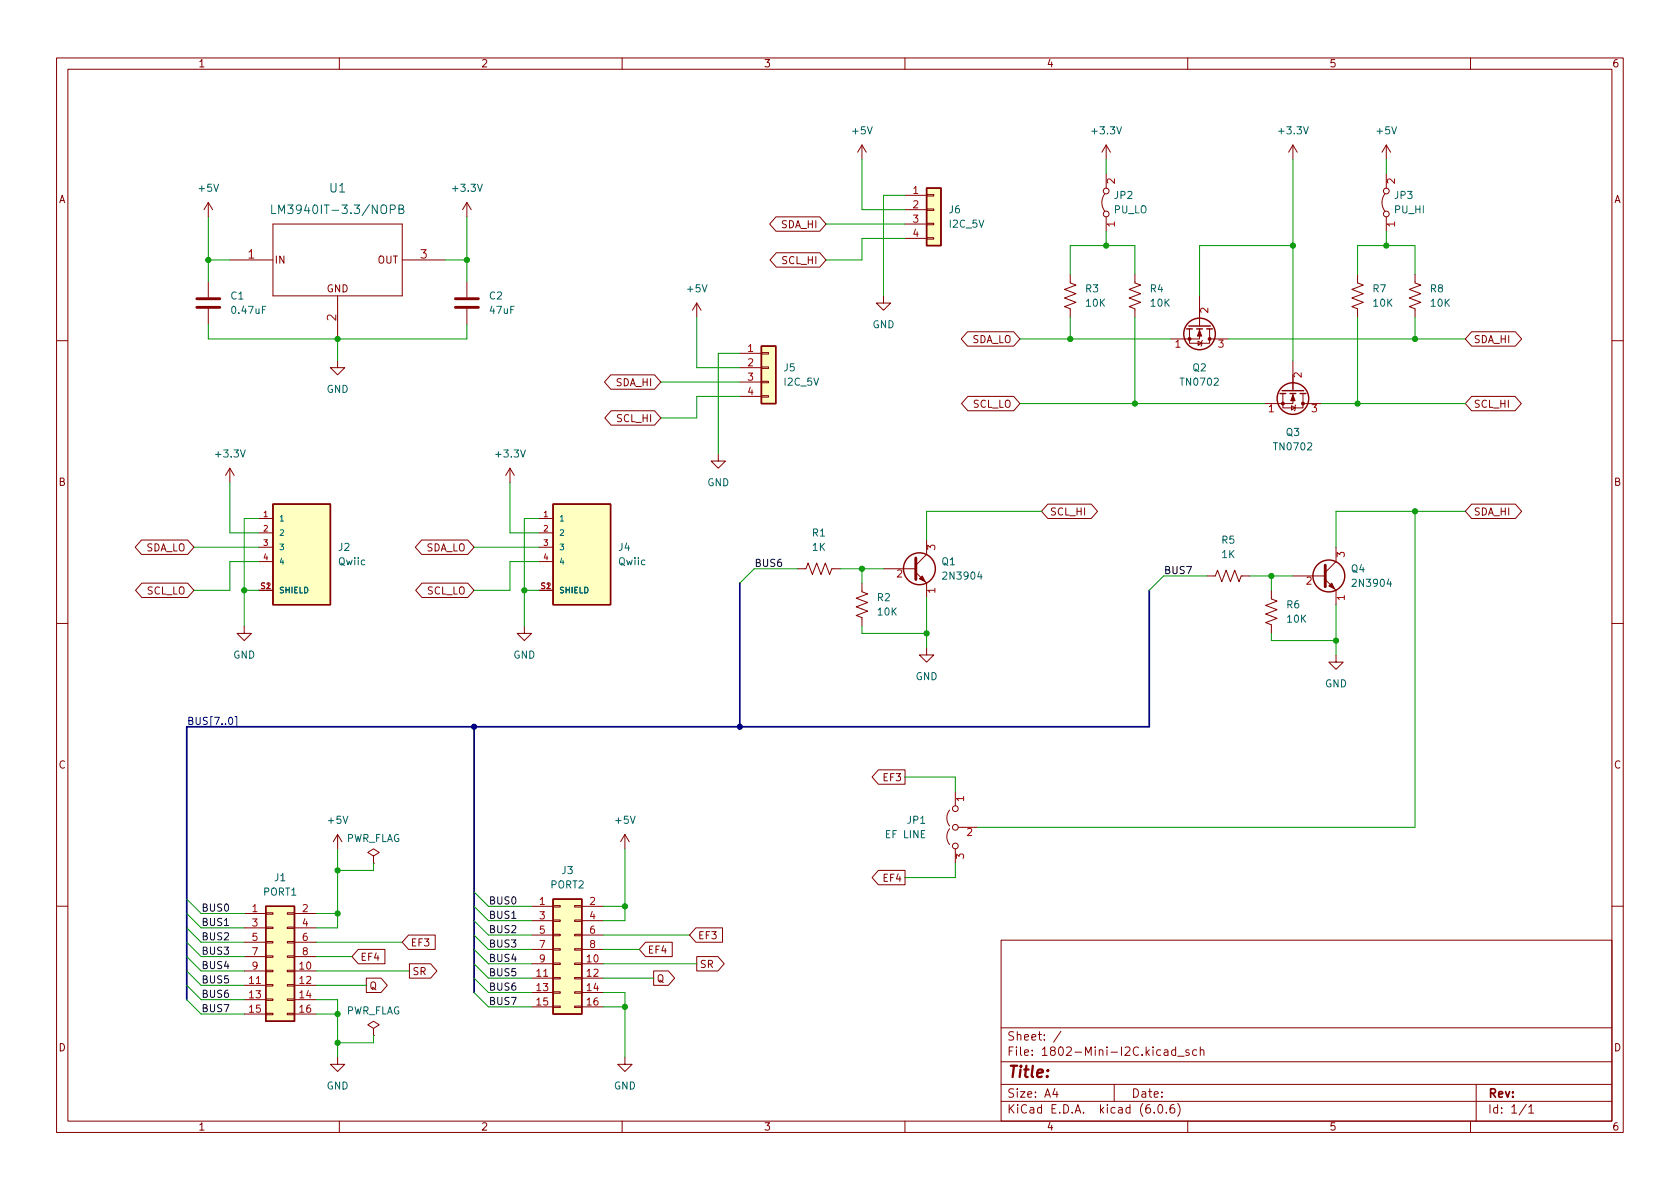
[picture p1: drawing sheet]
<svg xmlns="http://www.w3.org/2000/svg" width="297mm" height="210mm" viewBox="0 0 297 210" stroke-linecap="round" stroke-linejoin="round" font-family="sans-serif">
<g fill="none" stroke="#840000" stroke-width=".18">
<path d="M10 10.2h277v190.1h-277zM12 12.2h273v186.1h-273zM60 10.2v2M110 10.2v2M160 10.2v2M210 10.2v2M260 10.2v2M36.8 35.8v2.5M36.8 35.8l-.7 1.3M36.8 35.8l.8 1.3M48.3 39.6h22.8v12.7h-22.8zM82.5 35.8v2.5"/>
<path d="M82.5 35.8l-.7 1.3M82.5 35.8l.8 1.3M137.2 38.3h7.7l1.1 1.3-1.1 1.3h-7.7l-1.1-1.3zM152.4 25.6l-.8 1.3M152.4 25.6v2.6M152.4 25.6l.8 1.3M160 39.6h3.8M160 34.5h3.8M160 37.1h3.8M163.8 39.5h1.3v.2h-1.3zM163.8 37h1.3v.2h-1.3zM163.8 34.4h1.3v.3h-1.3z"/>
<path d="M195.3 34.3a2.54 2.54 0 0 0 0 3M195.6 25.6l-.8 1.3M195.6 25.6v2.6M195.6 30.7v2.6M195.6 38.3v2.6M195.6 25.6l.7 1.3M228.6 25.6l-.8 1.3M228.6 25.6v2.6M228.6 25.6l.8 1.3M244.9 34.3a2.54 2.54 0 0 0 0 3M245.1 25.6l-.8 1.3M245.1 25.6v2.6"/>
<path d="M245.1 30.7v2.6M245.1 38.3v2.6M245.1 25.6l.8 1.3M36.8 49.8v2.8M36.8 54.6v2.8M40.6 46h7.7M59.7 52.3v7.6M71.1 46h7.6M82.5 49.8v2.8M82.5 54.6v2.8M123.2 53.6l-.8 1.3M123.2 53.6v2.5"/>
<path d="M123.2 53.6l.8 1.3M137.3 44.7h7.6l1.1 1.3-1.1 1.2h-7.6l-1.2-1.2zM156.2 52.3v1.3h1.3l-1.3 1.3-1.3-1.3h1.3M160 42.2h3.8M163.8 42h1.3v.3h-1.3zM171.1 58.7h8.1l1.1 1.2-1.1 1.3h-8.1l-1.1-1.3zM189.2 48.5v1.5l1 .4-2 .8 2 .7-2 .8 2 .8-2 .7 1 .4v1.5M200.7 48.5v1.5l1 .4-2.1 .8 2.1 .7-2.1 .8 2.1 .8-2.1 .7 1.1 .4v1.5M210.3 58.2v2.5h3.6v-2.5M212.1 58.2v1.7h-5.1M212.1 52.3v5.4M213.9 59.9h3.3"/>
<path d="M240 48.5v1.5l1 .4-2 .8 2 .7-2 .8 2 .8-2 .7 1 .4v1.5M250.2 48.5v1.5l1 .4-2 .8 2 .7-2 .8 2 .8-2 .7 1 .4v1.5M260.2 58.7h7.7l1.1 1.2-1.1 1.3h-7.7l-1.1-1.3zM10 60.2h2M59.7 63.7v1.3h1.3l-1.3 1.3-1.3-1.3h1.3M108 66.3h7.7l1.1 1.3-1.1 1.2h-7.7l-1.1-1.2zM108 72.6h7.7l1.1 1.3-1.1 1.3h-7.7l-1.1-1.3zM130.8 62.5h3.8M130.8 65h3.8M130.8 67.6h3.8M130.8 70.1h3.8M134.6 70h1.3v.2h-1.3z"/>
<path d="M134.6 67.4h1.3v.3h-1.3zM134.6 64.9h1.3v.2h-1.3zM134.6 62.4h1.3v.2h-1.3zM171.1 70.1h8.1l1.1 1.3-1.1 1.2h-8.1l-1.1-1.2zM211.8 60.3l.7 .4-.7 .4zM212.6 60.2l-.1 .1v.8l-.2 .1M226.8 69.6v2.5h3.6v-2.5M228.3 71.7l.7 .4-.7 .4zM228.6 69.6v1.8h-5.1M228.6 63.7v5.4M229.1 71.6l-.1 .1v.8l-.1 .1M230.4 71.4h3.3"/>
<path d="M260.2 70.1h7.7l1.1 1.3-1.1 1.2h-7.7l-1.1-1.2zM285 60.2h2M25 95.5h8.2l1.1 1.3-1.1 1.2h-8.2l-1.1-1.2zM40.6 82.8l-.7 1.3M40.6 82.8v2.5M40.6 82.8l.8 1.3M45.7 91.7h2.6M45.7 94.2h2.6M45.7 96.8h2.6M45.7 99.3h2.6M74.5 95.5h8.2l1.1 1.3-1.1 1.2h-8.2l-1.1-1.2zM90.2 82.8l-.8 1.3"/>
<path d="M90.2 82.8v2.5M90.2 82.8l.7 1.3M95.2 91.7h2.6M95.2 94.2h2.6M95.2 96.8h2.6M95.2 99.3h2.6M127 80.3v1.2h1.3l-1.3 1.3-1.3-1.3h1.3M163.8 95.5v2.5l-1.9 1.9M185.3 89.1h7.6l1.2 1.3-1.2 1.3h-7.6l-1.2-1.3zM236.2 96.8v2.5l-1.9 1.9M260.2 89.1h7.7l1.1 1.3-1.1 1.3h-7.7l-1.1-1.3zM10 110.2h2"/>
<path d="M25.1 103.1h8.1l1.1 1.3-1.1 1.3h-8.1l-1.1-1.3zM43.2 110.7v1.3h1.2l-1.2 1.3-1.3-1.3h1.3M45.7 104.4h2.6M74.6 103.1h8.1l1.1 1.3-1.1 1.3h-8.1l-1.1-1.3zM92.7 110.7v1.3h1.3l-1.3 1.3-1.3-1.3h1.3M95.2 104.4h2.6M141 100.6h1.5l.4-1 .7 2 .8-2 .8 2 .7-2 .8 2 .4-1h1.5M152.4 103.1v1.5l1 .4-2 .8 2 .7-2 .8 2 .8-2 .7 1 .4v1.5M156.2 100.6h5.7M161.9 101.2l1.9 1.9v2.6M163.8 114.5v1.3h1.3l-1.3 1.3-1.2-1.3h1.2M213.4 101.8h1.5l.4-1 .7 2.1 .8-2.1 .8 2.1 .7-2.1 .8 2.1 .4-1.1h1.5"/>
<path d="M224.8 104.4v1.5l1 .4-2 .8 2 .7-2 .8 2 .7-2 .8 1 .4v1.5M228.6 101.8h5.7M234.3 102.5l1.9 1.9v2.5M236.2 115.8v1.3h1.3l-1.3 1.3-1.3-1.3h1.3M285 110.2h2M155.3 136.1h4.7v2.6h-4.7l-1.1-1.3zM168.9 139.9v2.6M59.7 147.6v2.5M59.7 147.6l-.8 1.2M59.7 147.6l.8 1.2M66 151.4l1.1-.7-1.1-.6-1 .6 1 .7v1.2M66 152.6h.1"/>
<path d="M110.5 147.6l-.8 1.2M110.5 147.6v2.5M110.5 147.6l.8 1.2M155.3 153.9h4.7v2.6h-4.7l-1.1-1.3zM167.9 143.2a2.26 2.26 0 0 0 0 2.8M167.9 146.6a2.26 2.26 0 0 0 0 2.7M168.9 150.1v2.5M169.4 146.3h3.3M10 160.2h2M43.2 161.5h3.8M43.2 171.7h3.8M43.2 174.2h3.8"/>
<path d="M43.2 176.8h3.8M43.2 179.3h3.8M43.2 164.1h3.8M43.2 166.6h3.8M43.2 169.2h3.8M47 179.2h1.3v.2h-1.3zM47 176.7h1.3v.2h-1.3zM47 174.1h1.3v.3h-1.3zM47 171.6h1.3v.2h-1.3zM47 169h1.3v.3h-1.3zM47 166.5h1.3v.2h-1.3zM47 164h1.3v.2h-1.3z"/>
<path d="M47 161.4h1.3v.3h-1.3zM50.8 179.2h1.3v.2h-1.3zM50.8 176.7h1.3v.2h-1.3zM50.8 174.1h1.3v.3h-1.3zM50.8 171.6h1.3v.2h-1.3zM50.8 169h1.3v.3h-1.3zM50.8 166.5h1.3v.2h-1.3zM50.8 164h1.3v.2h-1.3zM50.8 161.4h1.3v.3h-1.3zM52.1 161.5h3.8M52.1 171.7h3.8M52.1 174.2h3.8"/>
<path d="M52.1 176.8h3.8M52.1 179.3h3.8M52.1 164.1h3.8M52.1 166.6h3.8M52.1 169.2h3.8M63.3 167.9h4.8v2.5h-4.8l-1.1-1.2zM64.8 173h2.6l1.1 1.2-1.1 1.3h-2.6zM72.2 165.3h4.7v2.6h-4.7l-1.1-1.3zM72.4 170.4h3.7l1.2 1.3-1.2 1.3h-3.7zM94 160.3h3.8M94 170.4h3.8M94 173h3.8"/>
<path d="M94 175.5h3.8M94 178h3.8M94 162.8h3.8M94 165.3h3.8M94 167.9h3.8M97.8 177.9h1.3v.3h-1.3zM97.8 175.4h1.3v.2h-1.3zM97.8 172.8h1.3v.3h-1.3zM97.8 170.3h1.3v.3h-1.3zM97.8 167.8h1.3v.2h-1.3zM97.8 165.2h1.3v.3h-1.3zM97.8 162.7h1.3v.2h-1.3z"/>
<path d="M97.8 160.1h1.3v.3h-1.3zM101.6 177.9h1.3v.3h-1.3zM101.6 175.4h1.3v.2h-1.3zM101.6 172.8h1.3v.3h-1.3zM101.6 170.3h1.3v.3h-1.3zM101.6 167.8h1.3v.2h-1.3zM101.6 165.2h1.3v.3h-1.3zM101.6 162.7h1.3v.2h-1.3zM101.6 160.1h1.3v.3h-1.3zM102.9 160.3h3.8M102.9 170.4h3.8M102.9 173h3.8"/>
<path d="M102.9 175.5h3.8M102.9 178h3.8M102.9 162.8h3.8M102.9 165.3h3.8M102.9 167.9h3.8M114.1 166.6h4.8v2.6h-4.8l-1.1-1.3zM115.6 171.7h2.6l1.1 1.3-1.1 1.2h-2.6zM123 164.1h4.7v2.5h-4.7l-1.1-1.3zM123.2 169.2h3.7l1.2 1.2-1.2 1.3h-3.7zM177 166.3h108v32h-108zM285 160.2h2M59.7 186.9v1.3h1.3l-1.3 1.3-1.3-1.3h1.3"/>
<path d="M60 198.3v2M66 181.9l1.1-.7-1.1-.6-1 .6 1 .7v1.2M66 183.1h.1M110 198.3v2M110.5 186.9v1.3h1.3l-1.3 1.3-1.3-1.3h1.3M160 198.3v2M177 194.8h108M177 191.8h108M177 187.8h108M177 181.8h108M186.5 192.5l-.4 1h1M186.9 193v1"/>
<path d="M187.6 182.4l-1.3 1.9M197 191.8v3M204.1 196.7v.1M204.9 195.4l.2-.1a.81 .81 0 0 1 .6 .7 .81 .81 0 0 1-.3 .8h-.2a.81 .81 0 0 1-.6-.6 .81 .81 0 0 1 .3-.8zM205.9 185.7h.5l.1 .9M206.2 196.7v.1M206.5 186l-.5 .1a.29 .29 0 0 0-.2 .2 .29 .29 0 0 0 .2 .3h.5M207.6 195.3a.59 .59 0 0 0-.7 .7v.5l.1 .3h.4l.2-.1 .1-.5-.1-.2-.5-.1-.2 .3M207.9 185.7l-.5-.1-.3 .3v.4l.2 .3h.6M207.9 185.1v1.5M208.2 195.1a1.72 1.72 0 0 1 0 2.3M208.2 186.8h1.2"/>
<path d="M210 198.3v2M210.2 185.7l-.3-.1-.3 .2 .1 .3 .5 .1v.4h-.6M211.6 185.7l-.5-.1-.2 .3v.4l.1 .3h.6M212.2 185.8l.2-.2 .4 .1 .1 .9M212.2 185.1v1.5M260 198.3v2M261 191.8v6.5M269.9 195.3l-1.3 1.9M270.3 195.8l.4-.5v1.5M270.3 196.8h.9"/>
<circle cx="195.6" cy="33.8" r=".51"/>
<circle cx="195.6" cy="37.8" r=".51"/>
<circle cx="245.1" cy="37.8" r=".51"/>
<circle cx="245.1" cy="33.8" r=".51"/>
<circle cx="168.9" cy="146.3" r=".51"/>
<circle cx="168.9" cy="149.6" r=".51"/>
<circle cx="168.9" cy="143" r=".51"/>
</g>
<path d="M34.8 54.4h4.1M34.8 52.8h4.1M80.5 54.4h4.1M80.5 52.8h4.1M161.9 98.7v3.8M234.3 99.9v3.9" fill="none" stroke="#840000" stroke-width=".51"/>
<g fill="#840000" stroke="#840000" stroke-width=".18">
<path d="M162.6 102.4l.5-.6 .5 1.1z"/>
<path d="M228.6 69.8l.4 1.1h-.8z"/>
<path d="M212.1 58.4l.4 1h-.8z"/>
<path d="M234.9 103.6l.6-.5 .5 1z"/>
<circle cx="226.8" cy="71.4" r=".25"/>
<circle cx="230.4" cy="71.4" r=".25"/>
<circle cx="210.3" cy="59.9" r=".25"/>
<circle cx="213.9" cy="59.9" r=".25"/>
</g>
<g fill="none" stroke="#840000" stroke-width=".25">
<path d="M163.8 33.3h2.6v10.1h-2.6zM209.8 58.2h1M210.2 57.7h3.8M211.6 58.2h1M213.4 58.2h1M134.6 61.2h2.6v10.2h-2.6zM226.3 69.6h1M226.7 69.1h3.8M228.1 69.6h1M229.9 69.6h1M48.3 89.1h10.1v17.8h-10.1zM97.8 89.1h10.1v17.8h-10.1z"/>
<path d="M97.8 159h5.1v20.3h-5.1zM47 160.3h5.1v20.3h-5.1z"/>
<circle cx="212.1" cy="59" r="2.79"/>
<circle cx="228.6" cy="70.5" r="2.79"/>
<circle cx="162.6" cy="100.6" r="2.82"/>
<circle cx="234.9" cy="101.8" r="2.82"/>
</g>
<g fill="#ffffc2" stroke="#ffffc2" stroke-width=".18">
<path d="M97.8 159h5.1v20.3h-5.1z"/>
<path d="M134.6 61.2h2.6v10.2h-2.6z"/>
<path d="M163.8 33.3h2.6v10.1h-2.6z"/>
<path d="M48.3 89.1h10.1v17.8h-10.1z"/>
<path d="M47 160.3h5.1v20.3h-5.1z"/>
<path d="M97.8 89.1h10.1v17.8h-10.1z"/>
</g>
<path d="M48 36.2v1.6h.8M70.5 37h.5l.3-.2v-.3l-.1-.2-.7-.1v1.6h.6l.3-.3a.4 .4 0 0 0-.4-.5" fill="none" stroke="#006464" stroke-width=".18"/>
<path d="M40.5 127l.2-.2a.68 .68 0 0 1 .5 .7 .68 .68 0 0 1-.5 .6l-.2-.1-.1-.4zM41.6 126.7h.3v1.8h-.3" fill="none" stroke="#000084" stroke-width=".18"/>
<path d="M130.8 103.1v25.4M203.2 104.4v24.1h-170.2v48.3M83.8 128.5v47" fill="none" stroke="#000084" stroke-width=".3"/>
<g fill="none" stroke="#009600" stroke-width=".18">
<path d="M36.8 38.3v11.5M82.5 38.3v11.5M146 39.6h14M152.4 28.2v8.9h7.6M160 34.5h-3.8v17.8M195.6 28.2v2.5M228.6 28.2v35.5M245.1 28.2v2.5M36.8 46h3.8M36.8 57.4v2.5h45.7v-2.5M59.7 59.9v3.8M78.7 46h3.8"/>
<path d="M123.2 56.1v8.9h7.6M160 42.2h-7.6v3.8h-6.4M180.3 59.9h26.7M189.2 48.5v-5.1h11.5v5.1M189.2 56.1v3.8M195.6 40.9v2.5M200.7 56.1v15.3M217.2 59.9h41.9M228.6 43.4h-16.5v8.9M240 48.5v-5.1h10.2v5.1M240 56.1v15.3M245.1 40.9v2.5"/>
<path d="M250.2 56.1v3.8M116.8 67.6h14M130.8 62.5h-3.8v17.8M130.8 70.1h-7.6v3.8h-6.4M180.3 71.4h43.2M233.7 71.4h25.4M34.3 96.8h11.4M40.6 85.3v8.9h5.1M45.7 99.3h-5.1v5.1h-6.3M45.7 91.7h-2.5v19M83.8 96.8h11.4M90.2 85.3v8.9h5"/>
<path d="M95.2 91.7h-2.5v19M95.2 99.3h-5v5.1h-6.4M184.1 90.4h-20.3v5.1M250.2 90.4v55.9h-77.5M259.1 90.4h-22.9v6.4M43.2 104.4h2.5M92.7 104.4h2.5M141 100.6h-7.7l-2.5 2.5M148.6 100.6h7.6M152.4 110.7v1.3h11.4M152.4 100.6v2.5M163.8 105.7v8.8"/>
<path d="M213.4 101.8h-7.7l-2.5 2.6M221 101.8h7.6M224.8 112v1.3h11.4M224.8 101.8v2.6M236.2 106.9v8.9M160 137.4h8.9v2.5M33 159l2.6 2.5h7.6M59.7 150.1v14h-3.8M66 152.6v1.3h-6.3M83.8 157.7l2.6 2.6h7.6M110.5 150.1v12.7h-3.8M168.9 152.6v2.6h-8.9"/>
<path d="M33 176.8l2.6 2.5h7.6M33 174.2l2.6 2.6h7.6M33 171.7l2.6 2.5h7.6M33 166.6l2.6 2.6h7.6M33 169.2l2.6 2.5h7.6M33 161.5l2.6 2.6h7.6M33 164.1l2.6 2.5h7.6M55.9 179.3h3.8M55.9 176.8h3.8v10.1M55.9 174.2h8.9M55.9 169.2h6.3M55.9 171.7h16.5"/>
<path d="M55.9 166.6h15.2M55.9 161.5h3.8M83.8 160.3l2.6 2.5h7.6M83.8 167.9l2.6 2.5h7.6M83.8 170.4l2.6 2.6h7.6M83.8 175.5l2.6 2.5h7.6M83.8 173l2.6 2.5h7.6M83.8 162.8l2.6 2.5h7.6M83.8 165.3l2.6 2.6h7.6M106.7 160.3h3.8M106.7 175.5h3.8v11.4M106.7 170.4h16.5"/>
<path d="M106.7 173h8.9M106.7 178h3.8M106.7 165.3h15.2M106.7 167.9h6.3M66 183.1v1.3h-6.3"/>
</g>
<g fill="#009600" stroke="#009600" stroke-width=".18">
<circle cx="228.6" cy="43.4" r=".46"/>
<circle cx="250.2" cy="59.9" r=".46"/>
<circle cx="189.2" cy="59.9" r=".46"/>
<circle cx="240" cy="71.4" r=".46"/>
<circle cx="250.2" cy="90.4" r=".46"/>
<circle cx="245.1" cy="43.4" r=".46"/>
<circle cx="236.2" cy="113.3" r=".46"/>
<circle cx="200.7" cy="71.4" r=".46"/>
<circle cx="224.8" cy="101.8" r=".46"/>
<circle cx="163.8" cy="112" r=".46"/>
<circle cx="152.4" cy="100.6" r=".46"/>
<circle cx="195.6" cy="43.4" r=".46"/>
<circle cx="92.7" cy="104.4" r=".46"/>
<circle cx="59.7" cy="59.9" r=".46"/>
<circle cx="82.5" cy="46" r=".46"/>
<circle cx="36.8" cy="46" r=".46"/>
<circle cx="43.2" cy="104.4" r=".46"/>
<circle cx="59.7" cy="153.9" r=".46"/>
<circle cx="59.7" cy="161.5" r=".46"/>
<circle cx="59.7" cy="184.4" r=".46"/>
<circle cx="59.7" cy="179.3" r=".46"/>
<circle cx="110.5" cy="178" r=".46"/>
<circle cx="110.5" cy="160.3" r=".46"/>
</g>
<g fill="#000084" stroke="#000084" stroke-width=".18">
<circle cx="130.8" cy="128.5" r=".46"/>
<circle cx="83.8" cy="128.5" r=".46"/>
</g>
<text font-size="2.8" fill="#840000" x="178" y="190.6">Title:</text>
<g font-size="2.1" fill="#006464">
<text x="58.3" y="34">U1</text>
<text x="49.7" y="37.8">LM3940IT-3.3/NOPB</text>
</g>
<g font-size="2.1" fill="#a90000">
<text x="43.9" y="45.7">1</text>
<text x="74.3" y="45.7">3</text>
<text x="59.4" y="56.7" transform="rotate(-90 59.4 56.7)">2</text>
</g>
<g font-size="2.1" fill="#840000">
<text x="178" y="184">Sheet: /</text>
<text x="178" y="186.7">File: 1802-Mini-I2C.kicad_sch</text>
<text x="178" y="196.9">KiCad E.D.A. kicad (6.0.6)</text>
<text x="178" y="194.1">Size: A4</text>
<text x="200" y="194.1">Date:</text>
<text x="263" y="194.1">Rev:</text>
<text x="263" y="196.9">Id: 1/1</text>
</g>
<g font-size="1.8" fill="#840000">
<text x="35" y="11.9">1</text>
<text x="85" y="11.9">2</text>
<text x="135" y="11.9">3</text>
<text x="185" y="11.9">4</text>
<text x="235" y="11.9">5</text>
<text x="285" y="11.9">6</text>
<text x="10.3" y="35.9">A</text>
<text x="285.3" y="35.9">A</text>
<text x="138.1" y="40.3">SDA_HI</text>
<text x="48.6" y="46.6">IN</text>
<text x="66.7" y="46.6">OUT</text>
<text x="138.3" y="46.7">SCL_HI</text>
<text x="57.7" y="51.7">GND</text>
<text x="171.7" y="60.7">SDA_LO</text>
<text x="260.5" y="60.7">SDA_HI</text>
<text x="108.9" y="68.3">SDA_HI</text>
<text x="109.1" y="74.6">SCL_HI</text>
<text x="171.9" y="72.1">SCL_LO</text>
<text x="260.5" y="72.1">SCL_HI</text>
<text x="10.3" y="85.9">B</text>
<text x="285.3" y="85.9">B</text>
<text x="185.6" y="91.1">SCL_HI</text>
<text x="260.5" y="91.1">SDA_HI</text>
<text x="25.7" y="97.5">SDA_LO</text>
<text x="75.2" y="97.5">SDA_LO</text>
<text x="25.9" y="105.1">SCL_LO</text>
<text x="75.4" y="105.1">SCL_LO</text>
<text x="10.3" y="135.9">C</text>
<text x="285.3" y="135.9">C</text>
<text x="156.3" y="138.1">EF3</text>
<text x="156.3" y="155.9">EF4</text>
<text x="72.5" y="167.3">EF3</text>
<text x="123.3" y="166.1">EF3</text>
<text x="63.7" y="169.9">EF4</text>
<text x="72.9" y="172.4">SR</text>
<text x="114.5" y="168.6">EF4</text>
<text x="116" y="173.7">Q</text>
<text x="123.7" y="171.2">SR</text>
<text x="65.2" y="175">Q</text>
<text x="10.3" y="185.9">D</text>
<text x="285.3" y="185.9">D</text>
<text x="35" y="199.9">1</text>
<text x="85" y="199.9">2</text>
<text x="135" y="199.9">3</text>
<text x="185" y="199.9">4</text>
<text x="235" y="199.9">5</text>
<text x="285" y="199.9">6</text>
</g>
<g font-size="1.8" fill="#006464">
<text x="150.8" y="23.7">+5V</text>
<text x="193.2" y="23.7">+3.3V</text>
<text x="226.3" y="23.7">+3.3V</text>
<text x="243.5" y="23.7">+5V</text>
<text x="35.2" y="33.9">+5V</text>
<text x="80.2" y="33.9">+3.3V</text>
<text x="197.1" y="35.2">JP2</text>
<text x="246.6" y="35.2">JP3</text>
<text x="167.8" y="37.7">J6</text>
<text x="167.9" y="40.3">I2C_5V</text>
<text x="196.9" y="37.7">PU_LO</text>
<text x="246.6" y="37.7">PU_HI</text>
<text x="40.8" y="53">C1</text>
<text x="86.5" y="53">C2</text>
<text x="121.6" y="51.7">+5V</text>
<text x="192" y="51.7">R3</text>
<text x="203.4" y="51.7">R4</text>
<text x="242.8" y="51.7">R7</text>
<text x="252.9" y="51.7">R8</text>
<text x="41.2" y="55.5">0.47uF</text>
<text x="86.7" y="55.5">47uF</text>
<text x="154.2" y="58">GND</text>
<text x="192.1" y="54.2">10K</text>
<text x="203.5" y="54.2">10K</text>
<text x="242.9" y="54.2">10K</text>
<text x="253" y="54.2">10K</text>
<text x="138.6" y="65.7">J5</text>
<text x="210.9" y="65.7">Q2</text>
<text x="57.7" y="69.5">GND</text>
<text x="138.7" y="68.2">I2C_5V</text>
<text x="208.9" y="68.2">TN0702</text>
<text x="227.4" y="77.1">Q3</text>
<text x="38.3" y="80.9">+3.3V</text>
<text x="87.8" y="80.9">+3.3V</text>
<text x="225.5" y="79.6">TN0702</text>
<text x="125" y="86">GND</text>
<text x="143.6" y="94.9">R1</text>
<text x="59.9" y="97.4">J2</text>
<text x="59.9" y="99.9">Qwiic</text>
<text x="109.4" y="97.4">J4</text>
<text x="109.4" y="99.9">Qwiic</text>
<text x="143.6" y="97.4">1K</text>
<text x="166.5" y="99.9">Q1</text>
<text x="216" y="96.1">R5</text>
<text x="216" y="98.7">1K</text>
<text x="238.9" y="101.2">Q4</text>
<text x="155.1" y="106.3">R2</text>
<text x="167" y="102.5">2N3904</text>
<text x="227.5" y="107.6">R6</text>
<text x="239.4" y="103.8">2N3904</text>
<text x="155.2" y="108.8">10K</text>
<text x="227.6" y="110.1">10K</text>
<text x="41.2" y="116.5">GND</text>
<text x="90.7" y="116.5">GND</text>
<text x="161.9" y="120.3">GND</text>
<text x="234.3" y="121.5">GND</text>
<text x="58.1" y="145.7">+5V</text>
<text x="61.1" y="148.9">PWR_FLAG</text>
<text x="108.9" y="145.7">+5V</text>
<text x="156.7" y="148.2">EF LINE</text>
<text x="160.5" y="145.7">JP1</text>
<text x="48.5" y="155.8">J1</text>
<text x="99.3" y="154.6">J3</text>
<text x="46.6" y="158.4">PORT1</text>
<text x="97.4" y="157.1">PORT2</text>
<text x="61.1" y="179.4">PWR_FLAG</text>
<text x="57.7" y="192.7">GND</text>
<text x="108.5" y="192.7">GND</text>
</g>
<g font-size="1.8" fill="#a90000">
<text x="161.4" y="34.3">1</text>
<text x="197.1" y="32.5" transform="rotate(-90 197.1 32.5)">2</text>
<text x="246.6" y="32.5" transform="rotate(-90 246.6 32.5)">2</text>
<text x="161.4" y="36.8">2</text>
<text x="161.4" y="39.4">3</text>
<text x="161.4" y="41.9">4</text>
<text x="197.1" y="40.1" transform="rotate(-90 197.1 40.1)">1</text>
<text x="246.6" y="40.1" transform="rotate(-90 246.6 40.1)">1</text>
<text x="213.6" y="55.4" transform="rotate(-90 213.6 55.4)">2</text>
<text x="132.2" y="62.2">1</text>
<text x="132.2" y="64.8">2</text>
<text x="207.8" y="61.5">1</text>
<text x="215.4" y="61.5">3</text>
<text x="132.2" y="67.3">3</text>
<text x="132.2" y="69.8">4</text>
<text x="230.1" y="66.8" transform="rotate(-90 230.1 66.8)">2</text>
<text x="224.3" y="72.9">1</text>
<text x="231.9" y="72.9">3</text>
<text x="165.4" y="97.3" transform="rotate(-90 165.4 97.3)">3</text>
<text x="237.7" y="98.5" transform="rotate(-90 237.7 98.5)">3</text>
<text x="158.6" y="102.1">2</text>
<text x="165.4" y="104.9" transform="rotate(-90 165.4 104.9)">1</text>
<text x="231" y="103.4">2</text>
<text x="237.7" y="106.2" transform="rotate(-90 237.7 106.2)">1</text>
<text x="170.4" y="141.7" transform="rotate(-90 170.4 141.7)">1</text>
<text x="171" y="147.8">2</text>
<text x="170.4" y="151.9" transform="rotate(-90 170.4 151.9)">3</text>
<text x="44.6" y="161.3">1</text>
<text x="53.5" y="161.3">2</text>
<text x="95.4" y="160">1</text>
<text x="104.3" y="160">2</text>
<text x="44.6" y="163.8">3</text>
<text x="44.6" y="166.4">5</text>
<text x="53.5" y="163.8">4</text>
<text x="53.5" y="166.4">6</text>
<text x="95.4" y="162.6">3</text>
<text x="95.4" y="165.1">5</text>
<text x="95.4" y="167.6">7</text>
<text x="104.3" y="162.6">4</text>
<text x="104.3" y="165.1">6</text>
<text x="104.3" y="167.6">8</text>
<text x="44.1" y="174">11</text>
<text x="44.6" y="168.9">7</text>
<text x="44.6" y="171.4">9</text>
<text x="53" y="171.4">10</text>
<text x="53" y="174">12</text>
<text x="53.5" y="168.9">8</text>
<text x="94.9" y="172.7">11</text>
<text x="95.4" y="170.2">9</text>
<text x="103.8" y="170.2">10</text>
<text x="103.8" y="172.7">12</text>
<text x="44.1" y="176.5">13</text>
<text x="44.1" y="179.1">15</text>
<text x="53" y="176.5">14</text>
<text x="53" y="179.1">16</text>
<text x="94.9" y="175.3">13</text>
<text x="94.9" y="177.8">15</text>
<text x="103.8" y="175.3">14</text>
<text x="103.8" y="177.8">16</text>
</g>
<g font-size="1.8" fill="#0f0f0f">
<text x="133.3" y="100.2">BUS6</text>
<text x="205.7" y="101.5">BUS7</text>
<text x="35.6" y="161.2">BUS0</text>
<text x="86.4" y="159.9">BUS0</text>
<text x="35.6" y="163.7">BUS1</text>
<text x="35.6" y="166.3">BUS2</text>
<text x="86.4" y="162.5">BUS1</text>
<text x="86.4" y="165">BUS2</text>
<text x="86.4" y="167.5">BUS3</text>
<text x="35.6" y="168.8">BUS3</text>
<text x="35.6" y="171.3">BUS4</text>
<text x="35.6" y="173.9">BUS5</text>
<text x="86.4" y="170.1">BUS4</text>
<text x="86.4" y="172.6">BUS5</text>
<text x="35.6" y="176.4">BUS6</text>
<text x="35.6" y="179">BUS7</text>
<text x="86.4" y="177.7">BUS7</text>
<text x="86.4" y="175.2">BUS6</text>
</g>
<text font-size="1.8" fill="#000084" x="33" y="128.2">BUS[7..0]</text>
<g font-size="1.4" fill="#a90000">
<text x="46.6" y="91.4">1</text>
<text x="46.6" y="94">2</text>
<text x="96.1" y="91.4">1</text>
<text x="96.1" y="94">2</text>
<text x="46.6" y="96.5">3</text>
<text x="46.6" y="99.1">4</text>
<text x="96.1" y="96.5">3</text>
<text x="96.1" y="99.1">4</text>
<text x="46.1" y="104.1">S1</text>
<text x="47.1" y="104.1">2</text>
<text x="95.7" y="104.1">S1</text>
<text x="96.6" y="104.1">2</text>
</g>
<g font-size="1.4" fill="#006464">
<text x="49.3" y="92.2">1</text>
<text x="49.3" y="94.7">2</text>
<text x="98.8" y="92.2">1</text>
<text x="98.8" y="94.7">2</text>
<text x="49.3" y="97.3">3</text>
<text x="49.3" y="99.8">4</text>
<text x="98.8" y="97.3">3</text>
<text x="98.8" y="99.8">4</text>
<text x="49.3" y="104.9">SHIELD</text>
<text x="98.8" y="104.9">SHIELD</text>
</g>
</svg>
